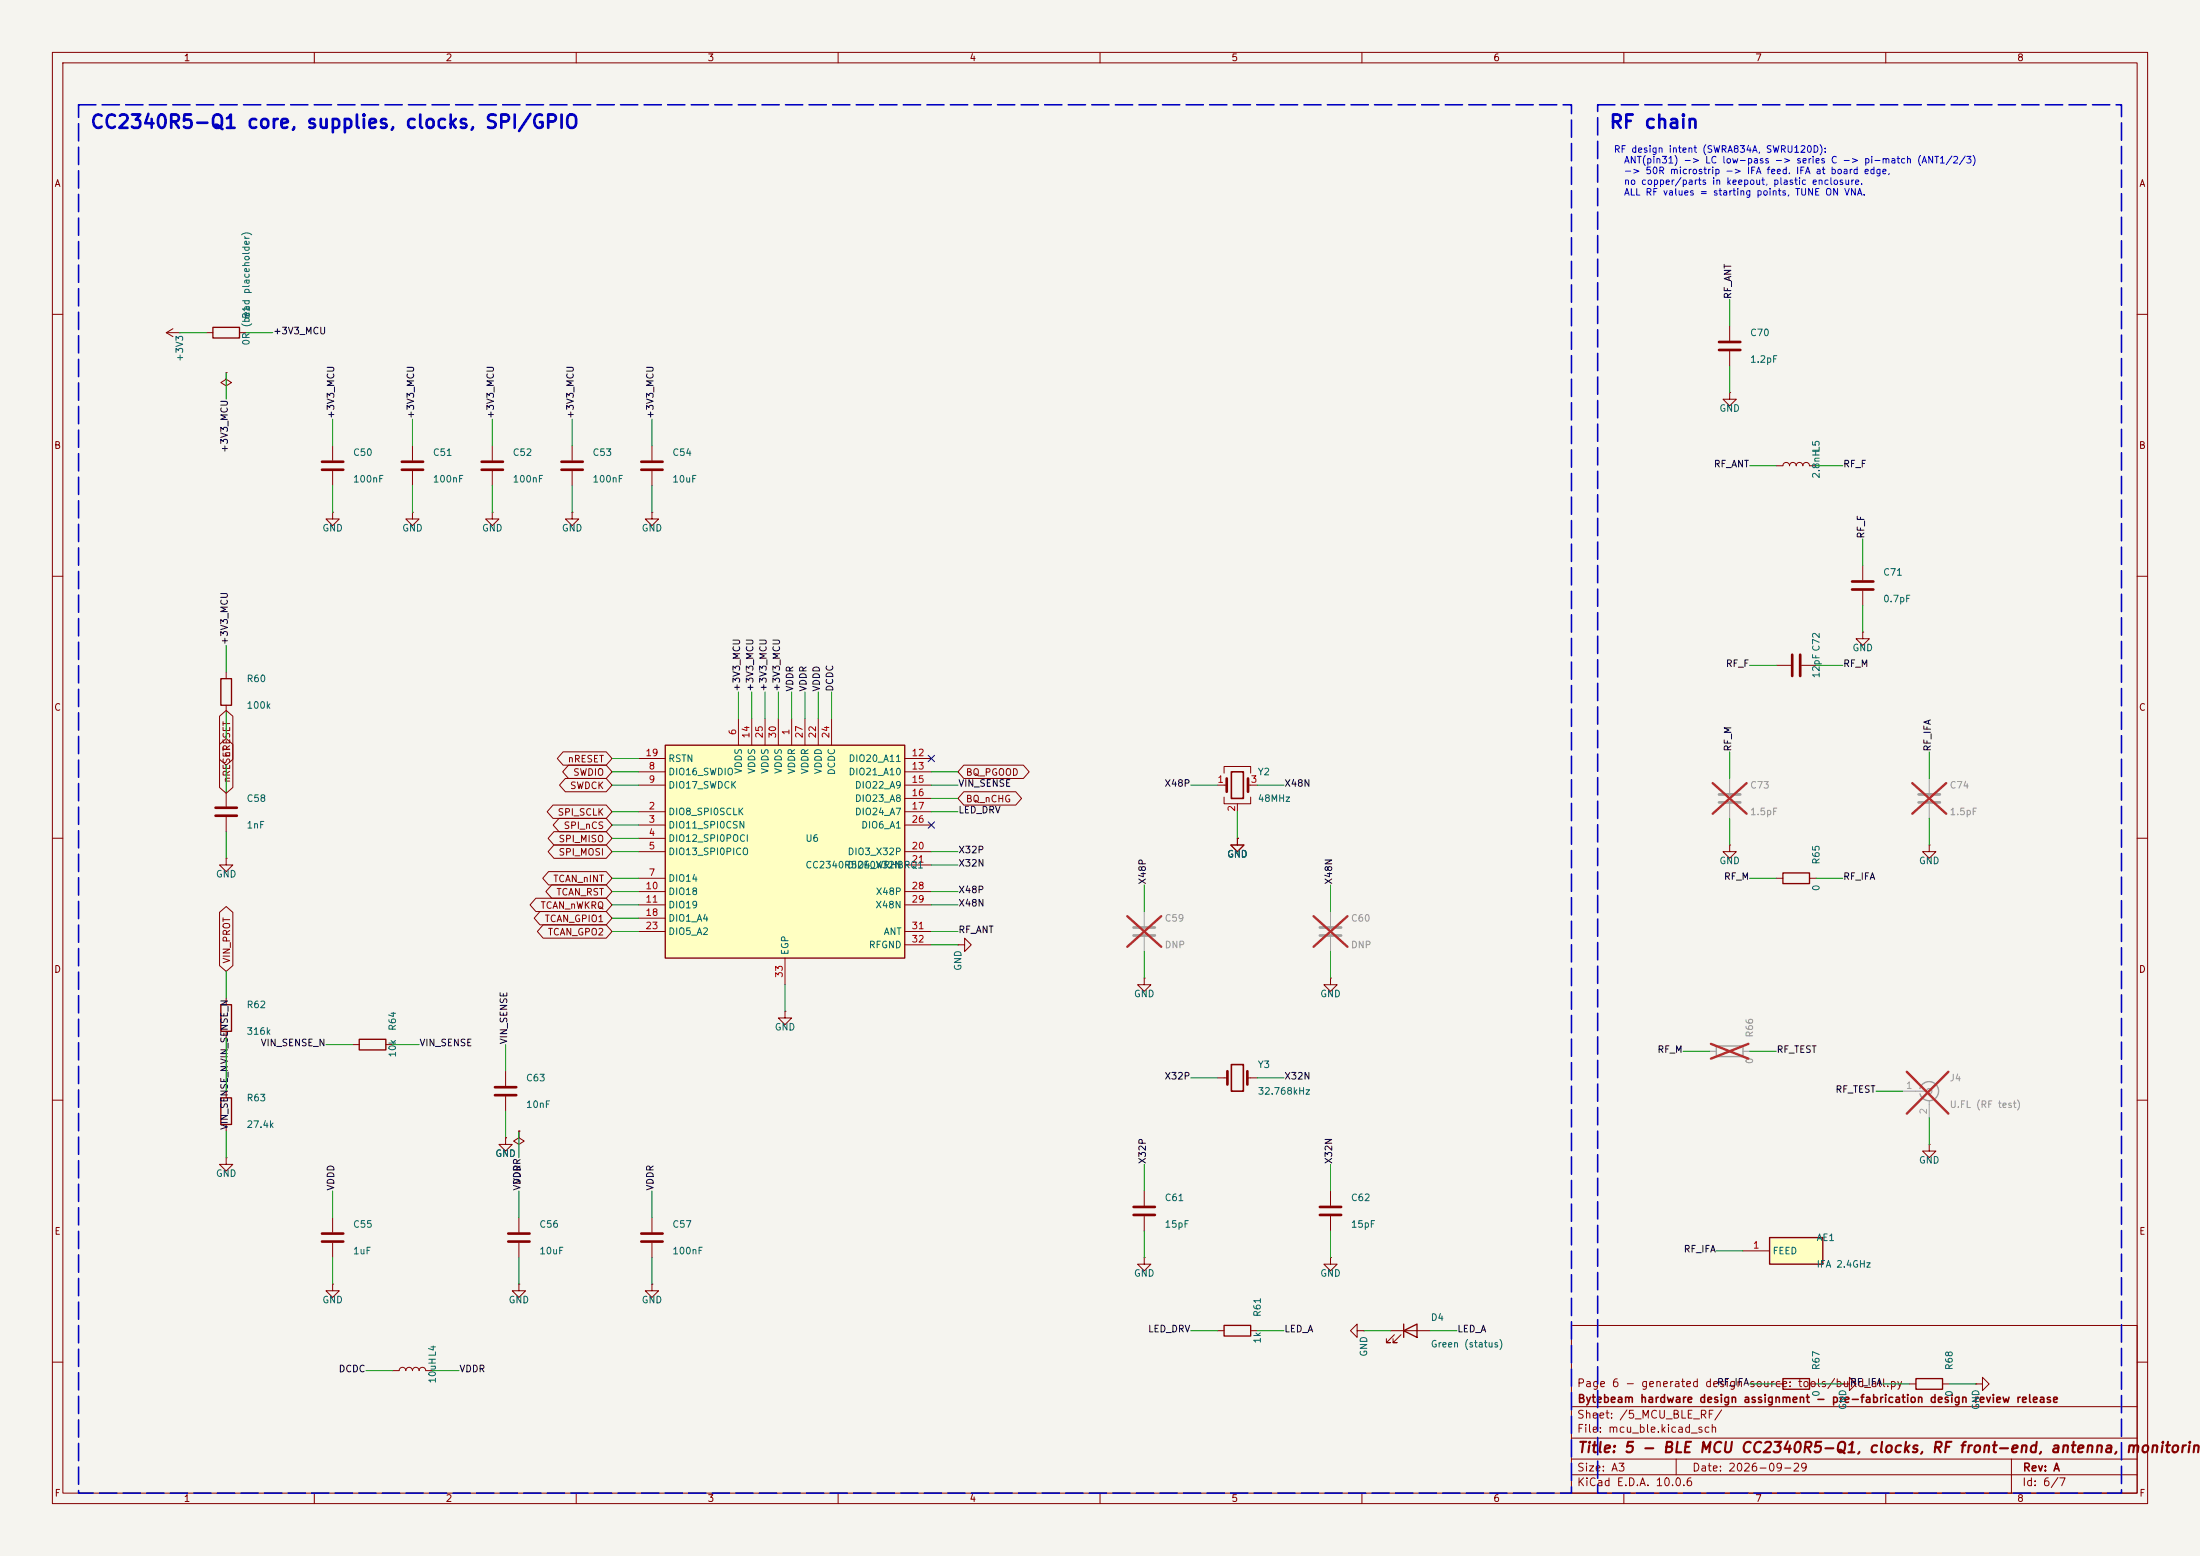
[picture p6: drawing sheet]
<svg xmlns="http://www.w3.org/2000/svg" width="420mm" height="297mm" viewBox="0 0 420 297" stroke-linecap="round" stroke-linejoin="round" font-family="sans-serif">
<path d="M0 0h420v297h-420z" fill="#f5f4ef" stroke="#f5f4ef" stroke-width=".19"/>
<g fill="none" stroke="#840000" stroke-width=".19">
<path d="M10 10h400v277h-400zM12 12h396v273h-396zM60 10v2M110 10v2M160 10v2M210 10v2M260 10v2M310 10v2M360 10v2M10 60h2M408 60h2M10 110h2"/>
<path d="M408 110h2M10 160h2M232.4 149.9h1.8M233.7 147.6v-1.3h5.1v1.3M233.7 152.1v1.3h5.1v-1.3M236.2 153.4v1.5M238.3 149.9h1.7M408 160h2M10 210h2M408 210h2M300 253h108v32h-108zM10 260h2"/>
<path d="M300 278.5h108M300 274.5h108M300 268.5h108M320 278.5v3M384 278.5v6.5M408 260h2M60 285v2M110 285v2M160 285v2M210 285v2M260 285v2M300 281.5h108"/>
<path d="M310 285v2M360 285v2"/>
</g>
<path d="M234.2 148.6v2.5M238.3 148.6v2.5" fill="none" stroke="#840000" stroke-width=".51"/>
<path d="M235.1 147.3h2.3v5.1h-2.3z" fill="none" stroke="#840000" stroke-width=".3"/>
<path d="M127 142.2h45.7v40.7h-45.7z" fill="#ffffc2"/>
<path d="M40.6 62.5h5.1v2h-5.1zM42.2 129.5h2v5.1h-2zM127 142.2h45.7v40.7h-45.7zM340.4 166.6h5v2.1h-5zM42.2 191.8h2v5.1h-2zM68.6 198.4h5.1v2h-5.1zM42.2 209.6h2v5h-2zM233.7 253h5.1v2h-5.1zM268 254l2.5-1.3v2.6zM268 252.7v2.6M340.4 263.1h5v2.1h-5zM365.8 263.1h5v2.1h-5z" fill="none" stroke="#840000" stroke-width=".25"/>
<g fill="none" stroke="#840000" stroke-width=".19">
<path d="M31.7 63.5h2.6M31.7 63.5l1.3 .8M33 62.7l-1.3 .8M34.3 63.5h.1M39.4 63.5h1.2M43.2 71.1v1.3l1 .6-1 .7-1-.7 1-.6M43.2 71.1h.1M45.7 63.5h1.3M330.2 74.9v1.3h1.3l-1.3 1.3-1.3-1.3h1.3M330.2 74.9h.1M330.2 62.2v2.8M330.2 67.1v2.8"/>
<path d="M63.5 97.8v1.3h1.3l-1.3 1.2-1.3-1.2h1.3M63.5 97.8h.1M63.5 85.1v2.8M63.5 89.9v2.8M78.7 97.8v1.3h1.3l-1.3 1.2-1.2-1.2h1.2M78.7 97.8h.1M78.7 85.1v2.8M78.7 89.9v2.8M94 97.8v1.3h1.2l-1.2 1.2-1.3-1.2h1.3M94 97.8h.1M94 85.1v2.8M94 89.9v2.8"/>
<path d="M109.2 97.8v1.3h1.3l-1.3 1.2-1.3-1.2h1.3M109.2 97.8h.1M109.2 85.1v2.8M109.2 89.9v2.8M124.5 97.8v1.3h1.2l-1.2 1.2-1.3-1.2h1.3M124.5 97.8h.1M124.5 85.1v2.8M124.5 89.9v2.8M339.1 88.9h1.3a.64 .64 0 0 1 .6-.6 .64 .64 0 0 1 .6 .6 .64 .64 0 0 1 .7-.6 .64 .64 0 0 1 .6 .6 .64 .64 0 0 1 .6-.6 .64 .64 0 0 1 .7 .6 .64 .64 0 0 1 .6-.6 .64 .64 0 0 1 .6 .6h1.3M355.6 108v2.7M355.6 112.8v2.8M43.2 128.3v1.2"/>
<path d="M43.2 134.6v1.3M141 137.2v5M143.5 137.2v5M146 137.2v5M148.6 137.2v5M151.1 137.2v5M153.7 137.2v5M156.2 137.2v5M158.7 137.2v5M339.1 127h2.8M343.9 127h2.8M355.6 120.7v1.2h1.3l-1.3 1.3-1.3-1.3h1.3"/>
<path d="M355.6 120.7h.1M43.2 151.1v2.8M43.2 156v2.8M121.9 154.9h5.1M121.9 157.5h5.1M121.9 147.3h5.1M121.9 149.9h5.1M121.9 144.8h5.1M172.7 154.9h5.1M172.7 157.5h5.1M172.7 147.3h5.1M172.7 149.9h5.1"/>
<path d="M172.7 144.8h5.1M172.7 152.4h5.1M43.2 163.8v1.3h1.2l-1.2 1.3-1.3-1.3h1.3M43.2 163.8h.1M121.9 160h5.1M121.9 162.6h5.1M121.9 167.6h5.1M121.9 170.2h5.1M121.9 172.7h5.1M121.9 175.3h5.1M121.9 177.8h5.1M172.7 162.6h5.1"/>
<path d="M172.7 170.2h5.1M172.7 172.7h5.1M172.7 165.1h5.1M172.7 177.8h5.1M236.2 160v1.3h1.3l-1.3 1.3-1.3-1.3h1.3M236.2 160h.1M330.2 161.3v1.3h1.3l-1.3 1.2-1.3-1.2h1.3M330.2 161.3h.1M339.1 167.6h1.3M345.4 167.6h1.3M368.3 161.3v1.3h1.3l-1.3 1.2-1.3-1.2h1.3M368.3 161.3h.1"/>
<path d="M43.2 190.5v1.3M43.2 196.9v1.2M67.3 199.4h1.3M73.7 199.4h1.2M149.9 193v1.3h1.2l-1.2 1.3-1.3-1.3h1.3M149.9 193h.1M149.9 182.9v5.1M172.7 180.3h5.1M182.9 180.3h1.2v-1.2l1.3 1.2-1.3 1.3v-1.3M182.9 180.3h.1M218.4 186.7v1.3h1.3l-1.3 1.2-1.2-1.2h1.2M218.4 186.7h.1"/>
<path d="M254 186.7v1.3h1.3l-1.3 1.2-1.3-1.2h1.3M254 186.7h.1M43.2 208.3v1.3M43.2 214.6v1.3M96.5 217.2v1.2h1.3l-1.3 1.3-1.3-1.3h1.3M96.5 217.2h.1M96.5 204.5v2.8M96.5 209.3v2.8M99.1 215.9v1.3l1 .6-1 .6-1.1-.6 1.1-.6M99.1 215.9h.1M232.4 205.7h1.9M238.1 205.7h1.9"/>
<path d="M368.3 218.4v1.3h1.3l-1.3 1.3-1.3-1.3h1.3M368.3 218.4h.1M43.2 221v1.2h1.2l-1.2 1.3-1.3-1.3h1.3M43.2 221h.1M63.5 232.4v2.8M63.5 237.2v2.8M99.1 232.4v2.8M99.1 237.2v2.8M124.5 232.4v2.8M124.5 237.2v2.8M218.4 227.3v2.8M218.4 232.2v2.7"/>
<path d="M254 227.3v2.8M254 232.2v2.7M63.5 245.1v1.3h1.3l-1.3 1.2-1.3-1.2h1.3M63.5 245.1h.1M99.1 245.1v1.3h1.2l-1.2 1.2-1.3-1.2h1.3M99.1 245.1h.1M124.5 245.1v1.3h1.2l-1.2 1.2-1.3-1.2h1.3M124.5 245.1h.1M218.4 240v1.3h1.3l-1.3 1.3-1.2-1.3h1.2M218.4 240h.1M232.4 254h1.3M238.8 254h1.2"/>
<path d="M254 240v1.3h1.3l-1.3 1.3-1.3-1.3h1.3M254 240h.1M259.1 254v-1.3l-1.3 1.3 1.3 1.3v-1.3h1.2M260.3 254h.1M265.4 254h7.6M266.2 254.8l-1.5 1.5h.7h-.7v-.8M267.5 254.8l-1.6 1.5h.8h-.8v-.8M74.9 261.6h1.3a.64 .64 0 0 1 .6-.6 .64 .64 0 0 1 .7 .6 .64 .64 0 0 1 .6-.6 .64 .64 0 0 1 .6 .6 .64 .64 0 0 1 .7-.6 .64 .64 0 0 1 .6 .6 .64 .64 0 0 1 .6-.6 .64 .64 0 0 1 .7 .6h1.2M339.1 264.2h1.3M345.4 264.2h1.3M351.8 264.2h1.3v-1.3l1.2 1.3-1.2 1.2v-1.2M351.8 264.2h.1"/>
<path d="M364.5 264.2h1.3M370.8 264.2h1.3M377.2 264.2h1.3v-1.3l1.2 1.3-1.2 1.2v-1.2M377.2 264.2h.1"/>
</g>
<g fill="none" stroke="#840000" stroke-width=".51">
<path d="M328.2 65.3h4M328.2 66.8h4M61.5 88.1h4M61.5 89.7h4M76.7 88.1h4.1M76.7 89.7h4.1M91.9 88.1h4.1M91.9 89.7h4.1M107.2 88.1h4.1M107.2 89.7h4.1M122.4 88.1h4.1M122.4 89.7h4.1"/>
<path d="M353.6 111h4M353.6 112.5h4M342.1 125v4M343.7 125v4M41.1 154.2h4.1M41.1 155.7h4.1M94.5 207.5h4.1M94.5 209h4.1M234.3 204.5v2.5M238.1 204.5v2.5M61.5 235.5h4M61.5 237h4"/>
<path d="M97 235.5h4.1M97 237h4.1M122.4 235.5h4.1M122.4 237h4.1M216.4 230.4h4.1M216.4 231.9h4.1M252 230.4h4M252 231.9h4"/>
</g>
<path d="M328.2 151.6h4M328.2 153.2h4M366.3 151.6h4M366.3 153.2h4M216.4 177h4.1M216.4 178.6h4.1M252 177h4M252 178.6h4" fill="none" stroke="#9c9b98" stroke-width=".51"/>
<path d="M330.2 148.6v2.8M330.2 153.4v2.8M368.3 148.6v2.8M368.3 153.4v2.8M218.4 174v2.8M218.4 178.8v2.8M254 174v2.8M254 178.8v2.8M326.4 200.7h1.3M332.7 200.7h1.3M363.2 208.3h4.6M368.3 210.1v3.3" fill="none" stroke="#9c9b98" stroke-width=".19"/>
<path d="M327 149.5l6.4 5.8M333.4 149.5l-6.4 5.8M365.1 149.5l6.4 5.8M371.5 149.5l-6.4 5.8M215.2 174.9l6.5 5.8M221.7 174.9l-6.5 5.8M250.8 174.9l6.4 5.8M257.2 174.9l-6.4 5.8M326.6 199.2l7.2 2.9M333.8 199.2l-7.2 2.9M364 204.6l8 8M372 204.6l-8 8" fill="none" stroke="#e12e31" stroke-width=".46"/>
<path d="M327.7 199.6h5v2.1h-5zM366.5 207.8a1.81 1.81 0 0 1 2.8-1 1.81 1.81 0 0 1 0 2.9 1.81 1.81 0 0 1-2.8-.9" fill="none" stroke="#9c9b98" stroke-width=".25"/>
<path d="M235.1 203.2h2.3v5.1h-2.3z" fill="none" stroke="#840000" stroke-width=".3"/>
<circle cx="368.3" cy="208.3" r=".51" fill="none" stroke="#9c9b98" stroke-width=".2"/>
<path d="M337.8 236.2h10.2v5.1h-10.2z" fill="#ffffc2"/>
<path d="M337.8 236.2h10.2v5.1h-10.2z" fill="none" stroke="#840000" stroke-width=".25"/>
<g fill="none" stroke="#840000" stroke-width=".19">
<path d="M41.9 136.7l1.3-1.1 1.3 1.1v8.2l-1.3 1.2-1.3-1.2zM41.9 142.1l1.3-1.1 1.3 1.1v8.2l-1.3 1.1-1.3-1.1zM105.6 153.7h10.1l1.1 1.2-1.1 1.3h-10.1l-1.1-1.3zM105.7 158.7h10l1.1 1.3-1.1 1.3h-10l-1.1-1.3zM106.7 156.2h9l1.1 1.3-1.1 1.3h-9l-1.1-1.3zM107.5 143.5h8.2l1.1 1.3-1.1 1.3h-8.2l-1.1-1.3zM107.9 148.6h7.8l1.1 1.3-1.1 1.2h-7.8l-1.1-1.2zM108.5 146h7.2l1.1 1.3-1.1 1.3h-7.2l-1.1-1.3zM184 151.1h9.9l1.1 1.3-1.1 1.3h-9.9l-1.1-1.3zM184 146h11.4l1.1 1.3-1.1 1.3h-11.4l-1.1-1.3zM41.9 174.1l1.3-1.1 1.3 1.1v10.2l-1.3 1.1-1.3-1.1zM102.3 171.4h13.4l1.1 1.3-1.1 1.3h-13.4l-1.1-1.3z"/>
<path d="M103.1 174h12.6l1.1 1.3-1.1 1.2h-12.6l-1.1-1.2zM103.7 176.5h12l1.1 1.3-1.1 1.3h-12l-1.1-1.3zM104.7 166.4h11l1.1 1.2-1.1 1.3h-11l-1.1-1.3zM105.3 168.9h10.4l1.1 1.3-1.1 1.3h-10.4l-1.1-1.3zM105.7 161.3h10l1.1 1.3-1.1 1.2h-10l-1.1-1.2zM236.2 160h.1M96.5 217.2h.1M99.1 215.9h.1M332.7 238.8h5.1"/>
</g>
<g fill="none" stroke="#009600" stroke-width=".19">
<path d="M330.2 57.2v5M34.3 63.5h5.1M43.2 71.1v5.1M47 63.5h5.1M330.2 69.9v5M63.5 80v5.1M63.5 92.7v5.1M78.7 80v5.1M78.7 92.7v5.1M94 80v5.1M94 92.7v5.1M109.2 80v5.1"/>
<path d="M109.2 92.7v5.1M124.5 80v5.1M124.5 92.7v5.1M334 88.9h5.1M346.7 88.9h5.1M355.6 102.9v5.1M355.6 115.6v5.1M43.2 123.2v5.1M43.2 135.9v5.1M141 132.1v5.1M143.5 132.1v5.1M146 132.1v5.1"/>
<path d="M148.6 132.1v5.1M151.1 132.1v5.1M153.7 132.1v5.1M156.2 132.1v5.1M158.7 132.1v5.1M334 127h5.1M346.7 127h5.1M43.2 146.1v5M43.2 158.8v5M116.8 144.8h5.1M116.8 147.3h5.1M116.8 149.9h5.1"/>
<path d="M116.8 154.9h5.1M116.8 157.5h5.1M177.8 147.3h5.1M177.8 149.9h5.1M177.8 154.9h5.1M177.8 152.4h5.1M227.3 149.9h5.1M236.2 154.9v5.1M240 149.9h5.1M330.2 143.5v5.1M330.2 156.2v5.1M368.3 143.5v5.1"/>
<path d="M368.3 156.2v5.1M116.8 160h5.1M116.8 162.6h5.1M116.8 167.6h5.1M116.8 170.2h5.1M116.8 172.7h5.1M116.8 177.8h5.1M116.8 175.3h5.1M177.8 162.6h5.1M177.8 170.2h5.1M177.8 172.7h5.1M177.8 165.1h5.1"/>
<path d="M177.8 177.8h5.1M218.4 168.9v5.1M254 168.9v5.1M334 167.6h5.1M346.7 167.6h5.1M43.2 185.4v5.1M43.2 198.1v10.2M62.2 199.4h5.1M74.9 199.4h5.1M96.5 199.4v5.1M149.9 188v5M177.8 180.3h5.1"/>
<path d="M218.4 181.6v5.1M254 181.6v5.1M43.2 215.9v5.1M96.5 212.1v5.1M99.1 215.9v5.1M227.3 205.7h5.1M240 205.7h5.1M321.3 200.7h5.1M334 200.7h5.1M358.1 208.3h5.1M368.3 213.4v5M63.5 227.3v5.1"/>
<path d="M99.1 227.3v5.1M124.5 227.3v5.1M218.4 222.2v5.1M218.4 234.9v5.1M254 222.2v5.1M254 234.9v5.1M327.7 238.8h5M63.5 240v5.1M99.1 240v5.1M124.5 240v5.1M227.3 254h5.1M240 254h5.1"/>
<path d="M260.3 254h5.1M273 254h5.1M69.8 261.6h5.1M82.5 261.6h5.1M334 264.2h5.1M346.7 264.2h5.1M359.4 264.2h5.1M372.1 264.2h5.1"/>
</g>
<path d="M177.2 144.2l1.2 1.2M177.2 156.9l1.2 1.2M178.4 144.2l-1.2 1.2M178.4 156.9l-1.2 1.2" fill="none" stroke="#000084" stroke-width=".19"/>
<path d="M15 20h285v265h-285zM305 20h100v265h-100z" fill="none" stroke="#0000c2" stroke-width=".3" stroke-dasharray="3.3 1.2"/>
<g font-size="2.5" fill="#0000c2">
<text x="17.1" y="25.2">CC2340R5-Q1 core, supplies, clocks, SPI/GPIO</text>
<text x="307.1" y="25.2">RF chain</text>
</g>
<g font-size="2" fill="#840000">
<text x="301" y="277.8">Title: 5 - BLE MCU CC2340R5-Q1, clocks, RF front-end, antenna,</text>
<text x="405.6" y="277.8">monitoring</text>
</g>
<g font-size="1.5" fill="#840000">
<text x="300.9" y="265.1">Page 6 - generated design source: tools/build_all.py</text>
<text x="301" y="268.1">Bytebeam hardware design assignment - pre-fabrication design review release</text>
<text x="300.9" y="273.8">File: mcu_ble.kicad_sch</text>
<text x="300.9" y="271.1">Sheet: /5_MCU_BLE_RF/</text>
<text x="300.9" y="281.2">Size: A3</text>
<text x="322.9" y="281.2">Date: 2026-09-29</text>
<text x="386" y="281.2">Rev: A</text>
<text x="300.9" y="284">KiCad E.D.A. 10.0.6</text>
<text x="385.9" y="284">Id: 6/7</text>
</g>
<g font-size="1.3" fill="#840000">
<text x="35" y="12">1</text>
<text x="85" y="12">2</text>
<text x="135" y="12">3</text>
<text x="185" y="12">4</text>
<text x="235" y="12">5</text>
<text x="285" y="12">6</text>
<text x="335" y="12">7</text>
<text x="385" y="12">8</text>
<text x="10.3" y="36">A</text>
<text x="408.3" y="36">A</text>
<text x="10.2" y="86">B</text>
<text x="408.2" y="86">B</text>
<text x="10.2" y="136">C</text>
<text x="408.2" y="136">C</text>
<text x="44.2" y="149.5" transform="rotate(-90 44.2 149.5)">nRESET</text>
<text x="108.3" y="145.8">nRESET</text>
<text x="109.3" y="148.4">SWDIO</text>
<text x="184.3" y="148.4">BQ_PGOOD</text>
<text x="106.4" y="156">SPI_SCLK</text>
<text x="108.7" y="150.9">SWDCK</text>
<text x="184.3" y="153.5">BQ_nCHG</text>
<text x="106.5" y="161.1">SPI_MISO</text>
<text x="107.5" y="158.5">SPI_nCS</text>
<text x="106.5" y="163.6">SPI_MOSI</text>
<text x="103.1" y="173.8">TCAN_nWKRQ</text>
<text x="105.5" y="168.7">TCAN_nINT</text>
<text x="106.1" y="171.2">TCAN_RST</text>
<text x="103.9" y="176.3">TCAN_GPIO1</text>
<text x="104.5" y="178.9">TCAN_GPO2</text>
<text x="10.2" y="186">D</text>
<text x="44.2" y="184" transform="rotate(-90 44.2 184)">VIN_PROT</text>
<text x="408.2" y="186">D</text>
<text x="10.3" y="236">E</text>
<text x="408.3" y="236">E</text>
<text x="10.3" y="286">F</text>
<text x="35" y="287">1</text>
<text x="85" y="287">2</text>
<text x="135" y="287">3</text>
<text x="185" y="287">4</text>
<text x="235" y="287">5</text>
<text x="285" y="287">6</text>
<text x="335" y="287">7</text>
<text x="385" y="287">8</text>
<text x="408.3" y="286">F</text>
</g>
<g font-size="1.3" fill="#0000c2">
<text x="308" y="29.5">RF design intent (SWRA834A, SWRU120D):</text>
<text x="309.9" y="31.5">ANT(pin31) -&gt; LC low-pass -&gt; series C -&gt; pi-match (ANT1/2/3)</text>
<text x="309.9" y="33.5">-&gt; 50R microstrip -&gt; IFA feed. IFA at board edge,</text>
<text x="309.9" y="35.6">no copper/parts in keepout, plastic enclosure.</text>
<text x="309.9" y="37.6">ALL RF values = starting points, TUNE ON VNA.</text>
</g>
<g font-size="1.3" fill="#0f0f0f">
<text x="330.8" y="57.2" transform="rotate(-90 330.8 57.2)">RF_ANT</text>
<text x="52" y="64.1">+3V3_MCU</text>
<text x="64.1" y="80" transform="rotate(-90 64.1 80)">+3V3_MCU</text>
<text x="79.4" y="80" transform="rotate(-90 79.4 80)">+3V3_MCU</text>
<text x="94.6" y="80" transform="rotate(-90 94.6 80)">+3V3_MCU</text>
<text x="109.8" y="80" transform="rotate(-90 109.8 80)">+3V3_MCU</text>
<text x="125.1" y="80" transform="rotate(-90 125.1 80)">+3V3_MCU</text>
<text x="43.8" y="86.5" transform="rotate(-90 43.8 86.5)">+3V3_MCU</text>
<text x="327.1" y="89.5">RF_ANT</text>
<text x="351.8" y="89.5">RF_F</text>
<text x="356.2" y="102.9" transform="rotate(-90 356.2 102.9)">RF_F</text>
<text x="43.8" y="123.2" transform="rotate(-90 43.8 123.2)">+3V3_MCU</text>
<text x="329.4" y="127.6">RF_F</text>
<text x="351.8" y="127.6">RF_M</text>
<text x="141.6" y="132.1" transform="rotate(-90 141.6 132.1)">+3V3_MCU</text>
<text x="144.1" y="132.1" transform="rotate(-90 144.1 132.1)">+3V3_MCU</text>
<text x="146.7" y="132.1" transform="rotate(-90 146.7 132.1)">+3V3_MCU</text>
<text x="149.2" y="132.1" transform="rotate(-90 149.2 132.1)">+3V3_MCU</text>
<text x="151.7" y="132.1" transform="rotate(-90 151.7 132.1)">VDDR</text>
<text x="154.3" y="132.1" transform="rotate(-90 154.3 132.1)">VDDR</text>
<text x="156.8" y="132.1" transform="rotate(-90 156.8 132.1)">VDDD</text>
<text x="159.4" y="132.1" transform="rotate(-90 159.4 132.1)">DCDC</text>
<text x="330.8" y="143.5" transform="rotate(-90 330.8 143.5)">RF_M</text>
<text x="368.9" y="143.5" transform="rotate(-90 368.9 143.5)">RF_IFA</text>
<text x="182.9" y="150.5">VIN_SENSE</text>
<text x="182.9" y="155.6">LED_DRV</text>
<text x="222.2" y="150.5">X48P</text>
<text x="245.1" y="150.5">X48N</text>
<text x="182.9" y="163.2">X32P</text>
<text x="182.9" y="165.7">X32N</text>
<text x="182.9" y="170.8">X48P</text>
<text x="182.9" y="173.3">X48N</text>
<text x="219.1" y="168.9" transform="rotate(-90 219.1 168.9)">X48P</text>
<text x="254.6" y="168.9" transform="rotate(-90 254.6 168.9)">X48N</text>
<text x="329" y="168.3">RF_M</text>
<text x="351.8" y="168.3">RF_IFA</text>
<text x="182.9" y="178.4">RF_ANT</text>
<text x="49.7" y="200">VIN_SENSE_N</text>
<text x="80" y="200">VIN_SENSE</text>
<text x="97.1" y="199.4" transform="rotate(-90 97.1 199.4)">VIN_SENSE</text>
<text x="316.3" y="201.3">RF_M</text>
<text x="339.1" y="201.3">RF_TEST</text>
<text x="222.2" y="206.4">X32P</text>
<text x="245.1" y="206.4">X32N</text>
<text x="350.3" y="208.9">RF_TEST</text>
<text x="43.8" y="215.8" transform="rotate(-90 43.8 215.8)">VIN_SENSE_NVIN_SENSE_N</text>
<text x="64.1" y="227.4" transform="rotate(-90 64.1 227.4)">VDDD</text>
<text x="99.7" y="227.4" transform="rotate(-90 99.7 227.4)">VDDR</text>
<text x="125.1" y="227.4" transform="rotate(-90 125.1 227.4)">VDDR</text>
<text x="219.1" y="222.3" transform="rotate(-90 219.1 222.3)">X32P</text>
<text x="254.6" y="222.3" transform="rotate(-90 254.6 222.3)">X32N</text>
<text x="321.3" y="239.4">RF_IFA</text>
<text x="219.1" y="254.6">LED_DRV</text>
<text x="245.1" y="254.6">LED_A</text>
<text x="278.1" y="254.6">LED_A</text>
<text x="64.5" y="262.2">DCDC</text>
<text x="87.6" y="262.2">VDDR</text>
<text x="327.7" y="264.8">RF_IFA</text>
<text x="353.1" y="264.8">RF_IFA</text>
</g>
<g font-size="1.3" fill="#006464">
<text x="48" y="62.6" transform="rotate(-90 48 62.6)">(bead placeholder)</text>
<text x="48" y="61" transform="rotate(-90 48 61)">B1</text>
<text x="334" y="64.5">C70</text>
<text x="35.3" y="69.2" transform="rotate(-90 35.3 69.2)">+3V3</text>
<text x="48" y="66.1" transform="rotate(-90 48 66.1)">0R</text>
<text x="334" y="69.5">1.2pF</text>
<text x="328.1" y="78.9">GND</text>
<text x="67.3" y="87.3">C50</text>
<text x="82.5" y="87.3">C51</text>
<text x="97.8" y="87.3">C52</text>
<text x="113" y="87.3">C53</text>
<text x="128.3" y="87.3">C54</text>
<text x="347.7" y="86.4" transform="rotate(-90 347.7 86.4)">L5</text>
<text x="67.3" y="92.4">100nF</text>
<text x="82.5" y="92.4">100nF</text>
<text x="97.8" y="92.4">100nF</text>
<text x="113" y="92.4">100nF</text>
<text x="128.3" y="92.4">10uF</text>
<text x="347.7" y="91.5" transform="rotate(-90 347.7 91.5)">2.8nH</text>
<text x="61.4" y="101.8">GND</text>
<text x="76.7" y="101.8">GND</text>
<text x="91.9" y="101.8">GND</text>
<text x="107.2" y="101.8">GND</text>
<text x="122.4" y="101.8">GND</text>
<text x="359.4" y="110.2">C71</text>
<text x="359.4" y="115.3">0.7pF</text>
<text x="353.5" y="124.6">GND</text>
<text x="47" y="130.5">R60</text>
<text x="347.7" y="129.6" transform="rotate(-90 347.7 129.6)">12pF C72</text>
<text x="47" y="135.6">100k</text>
<text x="127.5" y="148.3">DIO16_SWDIO</text>
<text x="127.5" y="145.7">RSTN</text>
<text x="141.9" y="147.8" transform="rotate(-90 141.9 147.8)">VDDS</text>
<text x="144.5" y="147.8" transform="rotate(-90 144.5 147.8)">VDDS</text>
<text x="147" y="147.8" transform="rotate(-90 147 147.8)">VDDS</text>
<text x="149.6" y="147.8" transform="rotate(-90 149.6 147.8)">VDDS</text>
<text x="152.1" y="147.9" transform="rotate(-90 152.1 147.9)">VDDR</text>
<text x="154.6" y="147.9" transform="rotate(-90 154.6 147.9)">VDDR</text>
<text x="157.2" y="147.9" transform="rotate(-90 157.2 147.9)">VDDD</text>
<text x="159.7" y="148.1" transform="rotate(-90 159.7 148.1)">DCDC</text>
<text x="161.9" y="145.7">DIO20_A11</text>
<text x="161.9" y="148.3">DIO21_A10</text>
<text x="240" y="148.3">Y2</text>
<text x="47" y="153.4">C58</text>
<text x="127.5" y="155.9">DIO8_SPI0SCLK</text>
<text x="127.5" y="150.8">DIO17_SWDCK</text>
<text x="163.1" y="150.8">DIO22_A9</text>
<text x="163.1" y="153.4">DIO23_A8</text>
<text x="163.1" y="155.9">DIO24_A7</text>
<text x="240" y="153.4">48MHz</text>
<text x="47" y="158.4">1nF</text>
<text x="127.5" y="158.4">DIO11_SPI0CSN</text>
<text x="127.5" y="161">DIO12_SPI0POCI</text>
<text x="153.7" y="161">U6</text>
<text x="164.3" y="158.4">DIO6_A1</text>
<text x="41.1" y="167.8">GND</text>
<text x="127.5" y="163.5">DIO13_SPI0PICO</text>
<text x="153.7" y="166.1">CC2340R52E0WRHBRQ1</text>
<text x="161.6" y="166.1">DIO4_X32N</text>
<text x="161.7" y="163.5">DIO3_X32P</text>
<text x="234.2" y="164">GND</text>
<text x="328.1" y="165.3">GND</text>
<text x="347.7" y="165.1" transform="rotate(-90 347.7 165.1)">R65</text>
<text x="366.2" y="165.3">GND</text>
<text x="127.5" y="168.6">DIO14</text>
<text x="127.5" y="171.1">DIO18</text>
<text x="127.5" y="173.7">DIO19</text>
<text x="167" y="173.7">X48N</text>
<text x="167.1" y="171.1">X48P</text>
<text x="347.7" y="170.2" transform="rotate(-90 347.7 170.2)">0</text>
<text x="127.5" y="176.2">DIO1_A4</text>
<text x="127.5" y="178.8">DIO5_A2</text>
<text x="168.6" y="178.8">ANT</text>
<text x="150.8" y="182.4" transform="rotate(-90 150.8 182.4)">EGP</text>
<text x="165.8" y="181.3">RFGND</text>
<text x="183.8" y="185.4" transform="rotate(-90 183.8 185.4)">GND</text>
<text x="216.4" y="190.7">GND</text>
<text x="251.9" y="190.7">GND</text>
<text x="47" y="192.7">R62</text>
<text x="47" y="197.8">316k</text>
<text x="75.9" y="196.9" transform="rotate(-90 75.9 196.9)">R64</text>
<text x="147.8" y="197">GND</text>
<text x="75.9" y="201.9" transform="rotate(-90 75.9 201.9)">10k</text>
<text x="100.3" y="206.7">C63</text>
<text x="240" y="204.2">Y3</text>
<text x="240" y="209.2">32.768kHz</text>
<text x="47" y="210.5">R63</text>
<text x="47" y="215.6">27.4k</text>
<text x="100.3" y="211.8">10nF</text>
<text x="94.5" y="221.1">GND</text>
<text x="41.1" y="224.9">GND</text>
<text x="366.2" y="222.4">GND</text>
<text x="222.2" y="229.6">C61</text>
<text x="257.8" y="229.6">C62</text>
<text x="67.3" y="234.6">C55</text>
<text x="67.3" y="239.7">1uF</text>
<text x="102.9" y="234.6">C56</text>
<text x="102.9" y="239.7">10uF</text>
<text x="128.3" y="234.6">C57</text>
<text x="128.3" y="239.7">100nF</text>
<text x="222.2" y="234.6">15pF</text>
<text x="257.8" y="234.6">15pF</text>
<text x="338.3" y="239.7">FEED</text>
<text x="346.7" y="237.2">AE1</text>
<text x="216.4" y="244">GND</text>
<text x="251.9" y="244">GND</text>
<text x="346.7" y="242.3">IFA 2.4GHz</text>
<text x="61.4" y="249.1">GND</text>
<text x="97" y="249.1">GND</text>
<text x="122.4" y="249.1">GND</text>
<text x="241" y="251.5" transform="rotate(-90 241 251.5)">R61</text>
<text x="241" y="256.6" transform="rotate(-90 241 256.6)">1k</text>
<text x="273" y="252.4">D4</text>
<text x="273" y="257.5">Green (status)</text>
<text x="261.3" y="259.1" transform="rotate(-90 261.3 259.1)">GND</text>
<text x="347.7" y="261.6" transform="rotate(-90 347.7 261.6)">R67</text>
<text x="373.1" y="261.6" transform="rotate(-90 373.1 261.6)">R68</text>
<text x="83.5" y="264.2" transform="rotate(-90 83.5 264.2)">10uHL4</text>
<text x="347.7" y="266.7" transform="rotate(-90 347.7 266.7)">0</text>
<text x="352.8" y="269.2" transform="rotate(-90 352.8 269.2)">GND</text>
<text x="373.1" y="266.7" transform="rotate(-90 373.1 266.7)">0</text>
<text x="378.2" y="269.2" transform="rotate(-90 378.2 269.2)">GND</text>
</g>
<g font-size="1.3" fill="#a90000">
<text x="140.8" y="140.4" transform="rotate(-90 140.8 140.4)">6</text>
<text x="143.4" y="141" transform="rotate(-90 143.4 141)">14</text>
<text x="145.9" y="141" transform="rotate(-90 145.9 141)">25</text>
<text x="148.5" y="141" transform="rotate(-90 148.5 141)">30</text>
<text x="151" y="140.4" transform="rotate(-90 151 140.4)">1</text>
<text x="153.5" y="141" transform="rotate(-90 153.5 141)">27</text>
<text x="156.1" y="141" transform="rotate(-90 156.1 141)">22</text>
<text x="158.6" y="141" transform="rotate(-90 158.6 141)">24</text>
<text x="123.1" y="144.6">19</text>
<text x="123.7" y="147.2">8</text>
<text x="123.7" y="149.7">9</text>
<text x="173.9" y="144.6">12</text>
<text x="173.9" y="147.2">13</text>
<text x="173.9" y="149.7">15</text>
<text x="232.3" y="149.7">1</text>
<text x="238.7" y="149.7">3</text>
<text x="123.7" y="154.8">2</text>
<text x="173.9" y="152.3">16</text>
<text x="173.9" y="154.8">17</text>
<text x="236.1" y="155" transform="rotate(-90 236.1 155)">2</text>
<text x="123.7" y="157.3">3</text>
<text x="123.7" y="159.9">4</text>
<text x="173.9" y="157.3">26</text>
<text x="123.7" y="162.4">5</text>
<text x="123.7" y="167.5">7</text>
<text x="173.9" y="162.4">20</text>
<text x="173.9" y="165">21</text>
<text x="123.1" y="170">10</text>
<text x="123.1" y="172.6">11</text>
<text x="173.9" y="170">28</text>
<text x="173.9" y="172.6">29</text>
<text x="123.1" y="175.1">18</text>
<text x="123.1" y="177.7">23</text>
<text x="173.9" y="177.7">31</text>
<text x="173.9" y="180.2">32</text>
<text x="149.7" y="186.8" transform="rotate(-90 149.7 186.8)">33</text>
<text x="334.5" y="238.6">1</text>
</g>
<g font-size="1.3" fill="#939391">
<text x="334" y="150.8">C73</text>
<text x="334" y="155.9">1.5pF</text>
<text x="372.1" y="150.8">C74</text>
<text x="372.1" y="155.9">1.5pF</text>
<text x="222.2" y="176.2">C59</text>
<text x="257.8" y="176.2">C60</text>
<text x="222.2" y="181.3">DNP</text>
<text x="257.8" y="181.3">DNP</text>
<text x="335" y="203.2" transform="rotate(-90 335 203.2)">0</text>
<text x="335" y="198.1" transform="rotate(-90 335 198.1)">R66</text>
<text x="372.1" y="206.7">J4</text>
<text x="372.1" y="211.8">U.FL (RF test)</text>
</g>
<g font-size="1.3" fill="#a5a4a2">
<text x="363.8" y="208.1">1</text>
<text x="368.2" y="212.8" transform="rotate(-90 368.2 212.8)">2</text>
</g>
</svg>
